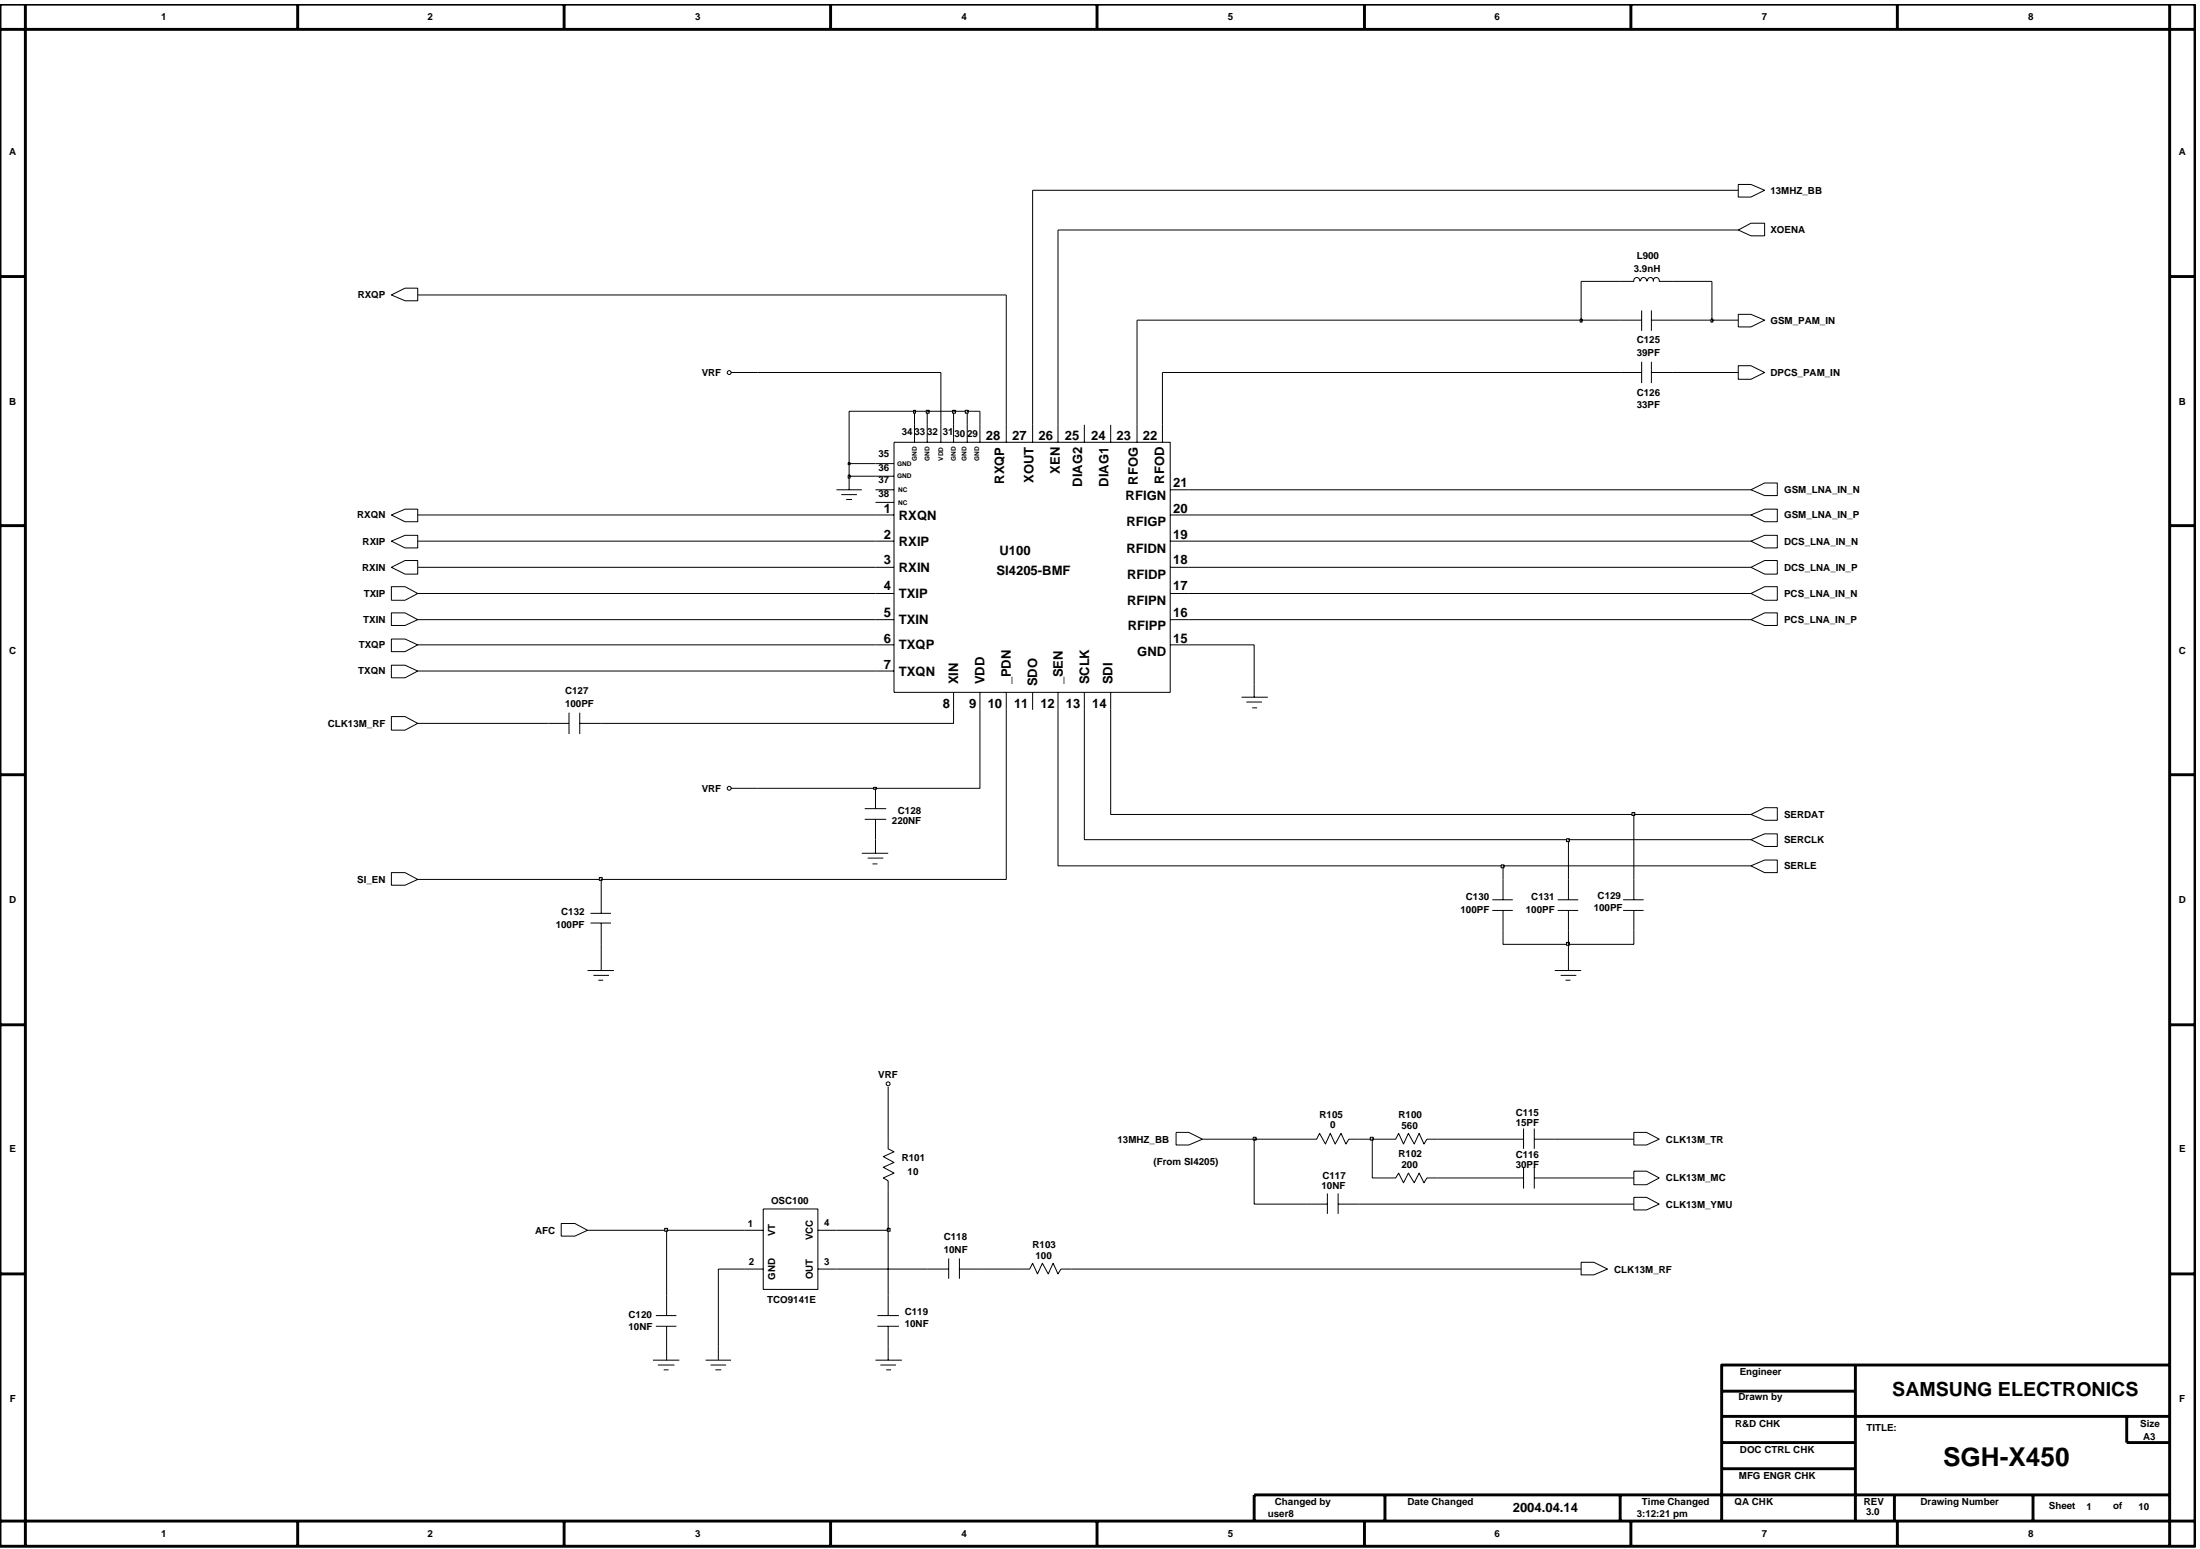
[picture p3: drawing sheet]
<svg xmlns="http://www.w3.org/2000/svg" width="192mm" height="135mm" viewBox="0 0 192 135" stroke-linecap="round" stroke-linejoin="round" font-family="sans-serif">
<g fill="none" stroke="#000" stroke-width=".09">
<path d="M151.6 16.1h1.1l1.2 .5-1.2 .6h-1.1zM34.1 25.7l1.2-.6h1.1v1.1h-1.1zM63.8 32.5h2.3M78 38.6h24.1v21.8h-24.1zM79.8 37.1v1.5M80.9 37.1v1.5M82.1 37.1v1.5M83.2 37.1v1.5M84.4 37.1v1.5M85.5 37.1v1.5M87.8 37.1v1.5M90.1 37.1v1.5"/>
<path d="M92.3 37.1v1.5M94.6 37.1v1.5M96.9 37.1v1.5M99.2 37.1v1.5M101.4 37.1v1.5M141.3 32.5h1.9M141.3 27.9h1.9M143 24.5v-.2l-.2-.1-.2 .1-.1 .2h-1.2M143.1 24.5l.1-.2 .2-.1 .2 .1v.2M143.2 27.1v1.8M143.2 31.6v1.8M143.7 24.5l.1-.2 .2-.1 .2 .1v.2"/>
<path d="M144.1 32.5h1.8M144.1 27.9h1.8M144.1 27.1v1.8M144.1 31.6v1.8M144.2 24.5l.1-.2 .2-.1 .2 .1v.2M144.7 24.5h1.2M151.6 20.1l1.1-.6h1.2v1.1h-1.2zM151.6 27.4h1.1l1.2 .5-1.2 .6h-1.1zM151.6 31.9h1.1l1.2 .6-1.2 .6h-1.1zM34.1 58h1.2l1.1 .5-1.1 .6h-1.2zM34.1 49.5l1.2-.6h1.1v1.2h-1.1zM34.1 44.9l1.2-.5h1.1v1.1h-1.1z"/>
<path d="M34.1 51.2h1.2l1.1 .6-1.1 .6h-1.2zM34.1 53.5h1.2l1.1 .6-1.1 .5h-1.2zM34.1 55.7h1.2l1.1 .5-1.1 .6h-1.2zM34.1 47.2l1.2-.5h1.1v1.1h-1.1zM73 42.7h2.2M73.4 43.1h1.4M73.8 43.6h.5M74.1 41.5v1.2M76.4 58.5h1.6M76.4 56.2h1.6M76.4 54.1h1.6M76.4 51.8h1.6"/>
<path d="M76.4 49.5h1.6M76.4 47.2h1.6M76.4 44.9h1.6M76.4 42.7h1.6M76.4 43.8h1.6M76.4 40.4h1.6M76.4 41.5h1.6M102.1 56.2h1.6M102.1 54.1h1.6M102.1 51.8h1.6M102.1 49.5h1.6M102.1 47.2h1.6"/>
<path d="M102.1 44.9h1.6M102.1 42.7h1.6M109.4 59.7v1.1M152.7 51.8l1.2-.6h1.1v1.2h-1.1zM152.7 49.5l1.2-.6h1.1v1.2h-1.1zM152.7 42.7l1.2-.6h1.1v1.1h-1.1zM152.7 44.9l1.2-.5h1.1v1.1h-1.1zM152.7 47.2l1.2-.5h1.1v1.1h-1.1zM152.7 54.1l1.2-.6h1.1v1.1h-1.1zM34.1 76.1h1.2l1.1 .6-1.1 .5h-1.2zM34.1 62.5h1.2l1.1 .6-1.1 .6h-1.2zM47.8 63.1h1.8"/>
<path d="M49.6 62.2v1.8M50.6 63.1h1.8M50.6 62.2v1.8M51.5 79.7h1.8M52.4 77.8v1.9M63.8 68.8h2.3M75.2 74.4h2.3M75.4 71.5h1.9M75.4 70.5h1.9M75.7 74.8h1.4M76.1 75.4h.4M76.4 68.8v1.7"/>
<path d="M76.4 71.5v2.9M83.2 60.4v1.5M85.5 60.4v1.5M87.8 60.4v1.5M90.1 60.4v1.5M92.3 60.4v1.5M94.6 60.4v1.5M96.9 60.4v1.5M108.3 60.8h2.3M108.7 61.2h1.4M109.2 61.7h.5M130.2 79.4h1.8"/>
<path d="M130.2 78.5h1.8M131.1 76.7v1.8M131.1 79.4v1.8M135.9 79.4h1.8M135.9 78.5h1.8M136.8 76.7v1.8M136.8 79.4v1.8M141.6 79.4h1.8M141.6 78.5h1.8M142.5 76.7v1.8M142.5 79.4v1.8M152.7 75.5l1.2-.5h1.1v1.1h-1.1z"/>
<path d="M152.7 73.2l1.2-.5h1.1v1.1h-1.1zM152.7 71l1.2-.5h1.1v1.1h-1.1zM51.3 84.7h2.3M51.5 80.5h1.8M51.8 85.1h1.3M52.2 85.5h.4M52.4 80.5v1.9M52.4 83.5v1.2M77.5 99.4v.8l.5 .3-.9 .4 .9 .5-.9 .4 .9 .5-.9 .4 .4 .3v.8M77.5 94.8v2.3M102.6 98.8h1.1l1.2 .6-1.2 .5h-1.1zM114 99.4h.9l.2-.5 .5 .9 .4-.9 .5 .9 .5-.9 .4 .9 .3-.4h.8"/>
<path d="M120.8 99.4h.9l.3-.5 .4 .9 .5-.9 .5 .9 .4-.9 .4 .9 .3-.4h.9M131.1 99.4h1.8M132.9 98.4v1.8M133.8 99.4h1.8M133.8 98.4v1.8M135.6 84.7h2.3M136.1 85.1h1.4M136.6 85.5h.4M136.8 83.5v1.2M142.5 98.8h1.1l1.1 .6-1.1 .5h-1.1zM49 106.7h1.1l1.2 .6-1.2 .5h-1.1zM51.3 107.3h6.9v7.5"/>
<path d="M57 118.6h2.3M57.2 114.8h1.8M57.2 115.7h1.8M57.4 119.1h1.4M57.9 119.5h.4M58.2 115.7v2.9M61.6 118.6h2.2M62 119.1h1.3M62.4 119.5h.5M65 107.3h1.6M66.6 105.5h4.7v7h-4.7zM66.6 110.7h-3.9v7.9"/>
<path d="M71.3 107.3h1.7M71.3 110.7h11.5M76.4 118.6h2.3M76.5 114.8h1.9M76.5 115.7h1.9M76.8 119.1h1.4M77.3 119.5h.4M77.5 107.3v7.5M77.5 115.7v2.9M82.8 109.8v1.7M83.7 110.7h6.1l.3-.5 .4 .9 .4-.9 .5 .9 .5-.9 .4 .9 .2-.4h45.4M83.7 109.8v1.7"/>
<path d="M114 105h1.8M115.8 104.1v1.8M116.7 105h1.8M116.7 104.1v1.8M120.8 102.7h.9l.3-.4 .4 .9 .5-.9 .5 .9 .4-.9 .4 .9 .3-.5h.9M131.1 102.7h1.8M132.9 101.8v1.9M133.8 102.7h1.8M133.8 101.8v1.9M137.9 110.1h1.1l1.2 .6-1.2 .5h-1.1zM142.5 102.2h1.1l1.1 .5-1.1 .6h-1.1zM142.5 104.4h1.1l1.1 .6-1.1 .5h-1.1z"/>
<circle cx="63.6" cy="32.5" r=".17"/>
<circle cx="63.6" cy="68.8" r=".17"/>
<circle cx="77.5" cy="94.5" r=".17"/>
</g>
<path d="M58 107.1h.2v.3h-.2z" fill-rule="evenodd" fill="#c2c2c2"/>
<path d="M58 107.1h.2v.3h-.2zM58.2 107.3h6.8M73 107.3h4.5" fill="none" stroke="#000" stroke-width=".09"/>
<path d="M77.4 107.1h.2v.3h-.2z" fill-rule="evenodd" fill="#c2c2c2"/>
<path d="M77.5 97.1v2.3M104.9 99.4h4.5v5.6h4.6M119.7 99.4v3.3h1.1M77.4 107.1h.2v.3h-.2zM77.5 103.8v3.5M118.5 105h24M125.4 102.7h5.7M135.6 102.7h6.9" fill="none" stroke="#000" stroke-width=".09"/>
<path d="M109.3 99.2h.3v.2h-.3z" fill-rule="evenodd" fill="#c2c2c2"/>
<path d="M109.3 99.2h.3v.3h-.3zM109.4 99.4h4.6M118.5 99.4h1.2" fill="none" stroke="#000" stroke-width=".09"/>
<path d="M119.5 99.2h.3v.2h-.3z" fill-rule="evenodd" fill="#c2c2c2"/>
<path d="M52.4 82.4v1.1M119.5 99.2h.3v.3h-.3zM119.7 99.4h1.1M125.4 99.4h5.7M131.1 81.2v1.2h5.7v1.1M135.6 99.4h6.9" fill="none" stroke="#000" stroke-width=".09"/>
<path d="M136.6 82.2h.3v.2h-.3z" fill-rule="evenodd" fill="#c2c2c2"/>
<path d="M36.4 76.7h16v1.1M136.6 82.2h.3v.3h-.3zM136.8 81.2v1.2h5.7v-1.2" fill="none" stroke="#000" stroke-width=".09"/>
<path d="M52.3 76.5h.2v.3h-.2z" fill-rule="evenodd" fill="#c2c2c2"/>
<path d="M52.3 76.5h.2v.3h-.2zM87.8 61.9v14.8h-35.4M92.3 61.9v13.6h38.8v1.2M136.8 73.2v3.5M142.5 71v5.7" fill="none" stroke="#000" stroke-width=".09"/>
<path d="M130.9 75.4h.3v.3h-.3z" fill-rule="evenodd" fill="#c2c2c2"/>
<path d="M94.6 61.9v11.3h42.2M130.9 75.4h.3v.3h-.3zM131.1 75.5h21.6" fill="none" stroke="#000" stroke-width=".09"/>
<path d="M136.6 73.1h.3v.3h-.3z" fill-rule="evenodd" fill="#c2c2c2"/>
<path d="M96.9 61.9v9.1h45.6M136.6 73.2h.3v.2h-.3zM136.8 73.2h15.9" fill="none" stroke="#000" stroke-width=".09"/>
<path d="M142.3 70.9h.3v.2h-.3z" fill-rule="evenodd" fill="#c2c2c2"/>
<path d="M66.1 68.8h10.3M142.4 70.9h.2v.2h-.2zM142.5 71h10.2" fill="none" stroke="#000" stroke-width=".09"/>
<path d="M76.2 68.7h.3v.1h-.3z" fill-rule="evenodd" fill="#c2c2c2"/>
<g fill="none" stroke="#000" stroke-width=".09">
<path d="M36.4 58.5h40M36.4 56.2h40M36.4 54.1h40M36.4 51.8h40M36.4 49.5h40M36.4 47.2h40M36.4 44.9h40M103.7 56.2h5.7v3.5M103.7 54.1h49M103.7 51.8h49M103.7 49.5h49M103.7 47.2h49"/>
<path d="M103.7 44.9h49M103.7 42.7h49M36.4 63.1h11.4M76.2 68.7h.3v.1h-.3zM83.2 61.9v1.2h-30.8M85.5 61.9v6.9h-9.1"/>
</g>
<path d="M74 41.4h.2v.3h-.2z" fill-rule="evenodd" fill="#c2c2c2"/>
<path d="M74 41.5h.2v.2h-.2zM74.1 40.4v1.1h2.3" fill="none" stroke="#000" stroke-width=".09"/>
<path d="M74 40.3h.2v.2h-.2z" fill-rule="evenodd" fill="#c2c2c2"/>
<path d="M90.1 16.6v20.5M79.8 37.1v-1.2h-5.7v4.5h2.3M80.9 35.9v1.2M82.1 32.5v4.6M83.2 35.9v1.2M84.4 35.9v1.2M85.5 35.9v1.2M87.8 25.7v11.4M92.3 20.1v17M99.2 27.9v9.2M101.4 32.5v4.6M74 40.4h.2v.1h-.2z" fill="none" stroke="#000" stroke-width=".09"/>
<path d="M79.7 35.8h.2v.2h-.2z" fill-rule="evenodd" fill="#c2c2c2"/>
<path d="M79.7 35.8h.2v.2h-.2zM79.8 35.9h1.1" fill="none" stroke="#000" stroke-width=".09"/>
<path d="M80.8 35.8h.2v.2h-.2z" fill-rule="evenodd" fill="#c2c2c2"/>
<path d="M80.8 35.8h.3v.2h-.3zM80.9 35.9h2.3" fill="none" stroke="#000" stroke-width=".09"/>
<path d="M83.1 35.8h.2v.2h-.2z" fill-rule="evenodd" fill="#c2c2c2"/>
<path d="M83.1 35.8h.3v.2h-.3zM83.2 35.9h1.2" fill="none" stroke="#000" stroke-width=".09"/>
<path d="M84.2 35.8h.3v.2h-.3z" fill-rule="evenodd" fill="#c2c2c2"/>
<path d="M66.1 32.5h16M84.2 35.8h.3v.2h-.3zM84.4 35.9h1.1M99.2 27.9h38.7M101.4 32.5h39.9M145.9 32.5h5.7" fill="none" stroke="#000" stroke-width=".09"/>
<path d="M137.8 27.8h.2v.3h-.2z" fill-rule="evenodd" fill="#c2c2c2"/>
<path d="M137.8 27.8h.2v.3h-.2zM137.9 24.5v3.4h3.4M145.9 27.9h3.4" fill="none" stroke="#000" stroke-width=".09"/>
<path d="M149.2 27.8h.2v.3h-.2z" fill-rule="evenodd" fill="#c2c2c2"/>
<path d="M90.1 16.6h61.5M36.4 25.7h51.4M92.3 20.1h59.3M137.9 24.5h3.4M145.9 24.5h3.4v3.4h2.3M149.2 27.8h.2v.3h-.2z" fill="none" stroke="#000" stroke-width=".09"/>
<g fill="none" stroke="#000" stroke-width=".25">
<path d="M0 .4h191.5v134.5h-191.5zM0 2.6h191.5M2.2 .4v134.5M26 .4v2.2M49.2 .4v2.2M72.5 .4v2.2M95.7 .4v2.2M119 .4v2.2M142.3 .4v2.2M165.5 .4v2.2M189.3 .4v134.5M0 24.1h2.2"/>
<path d="M189.3 24.1h2.2M0 45.8h2.2M189.3 45.8h2.2M0 67.6h2.2M189.3 67.6h2.2M0 89.4h2.2M189.3 89.4h2.2M0 111.1h2.2M161.8 119.1v13.6M189.3 119.1h-39.1v13.6M189.3 111.1h2.2M0 132.7h191.5"/>
<path d="M26 132.7v2.2M49.2 132.7v2.2M72.5 132.7v2.2M95.7 132.7v2.2M119 132.7v2.2M120.8 130.4v2.3M141.3 130.4v2.3M142.3 132.7v2.2M150.2 121.3h11.6M150.2 123.5h39.1M150.2 125.8h11.6M150.2 128.1h11.6"/>
<path d="M165.3 130.4v2.3M165.5 132.7v2.2M177.3 130.4v2.3M185.5 123.5v2.3h3.8M189.3 130.4h-79.9v2.3"/>
</g>
<text font-size="2.3" x="169.5" y="127.9">SGH-X450</text>
<text font-size="1.7" x="165.1" y="121.8">SAMSUNG ELECTRONICS</text>
<g font-size="1.1">
<text x="86" y="38.4">28</text>
<text x="88.3" y="38.4">27</text>
<text x="90.6" y="38.4">26</text>
<text x="92.4" y="41.3" transform="rotate(-90 92.4 41.3)">XEN</text>
<text x="92.9" y="38.4">25</text>
<text x="95.2" y="38.4">24</text>
<text x="97.4" y="38.4">23</text>
<text x="99.7" y="38.4">22</text>
<text x="77.1" y="47">2</text>
<text x="77.1" y="44.7">1</text>
<text x="78.4" y="47.6">RXIP</text>
<text x="78.4" y="45.3">RXQN</text>
<text x="87.6" y="42.2" transform="rotate(-90 87.6 42.2)">RXQP</text>
<text x="90.1" y="42.1" transform="rotate(-90 90.1 42.1)">XOUT</text>
<text x="94.4" y="42.5" transform="rotate(-90 94.4 42.5)">DIAG2</text>
<text x="96.7" y="42.5" transform="rotate(-90 96.7 42.5)">DIAG1</text>
<text x="98.2" y="43.6">RFIGN</text>
<text x="98.3" y="45.9">RFIGP</text>
<text x="99.3" y="42.3" transform="rotate(-90 99.3 42.3)">RFOG</text>
<text x="101.6" y="42.2" transform="rotate(-90 101.6 42.2)">RFOD</text>
<text x="102.3" y="47">19</text>
<text x="102.3" y="42.5">21</text>
<text x="102.3" y="44.7">20</text>
<text x="77.1" y="53.8">5</text>
<text x="77.1" y="51.5">4</text>
<text x="77.1" y="49.2">3</text>
<text x="78.4" y="52.2">TXIP</text>
<text x="78.4" y="49.9">RXIN</text>
<text x="86.9" y="50.1">SI4205-BMF</text>
<text x="87.2" y="48.4">U100</text>
<text x="98.3" y="48.2">RFIDN</text>
<text x="98.3" y="50.5">RFIDP</text>
<text x="98.3" y="52.8">RFIPN</text>
<text x="102.3" y="53.8">16</text>
<text x="102.3" y="49.2">18</text>
<text x="102.3" y="51.5">17</text>
<text x="77.1" y="58.4">7</text>
<text x="77.1" y="56.1">6</text>
<text x="78.4" y="54.5">TXIN</text>
<text x="78.4" y="58.9">TXQN</text>
<text x="78.4" y="56.7">TXQP</text>
<text x="83.6" y="59.7" transform="rotate(-90 83.6 59.7)">XIN</text>
<text x="85.9" y="59.7" transform="rotate(-90 85.9 59.7)">VDD</text>
<text x="88.2" y="59.7" transform="rotate(-90 88.2 59.7)">_PDN</text>
<text x="90.5" y="59.9" transform="rotate(-90 90.5 59.9)">SDO</text>
<text x="92.7" y="59.7" transform="rotate(-90 92.7 59.7)">_SEN</text>
<text x="95" y="59.7" transform="rotate(-90 95 59.7)">SCLK</text>
<text x="97" y="59.7" transform="rotate(-90 97 59.7)">SDI</text>
<text x="98.4" y="55">RFIPP</text>
<text x="99.2" y="57.2">GND</text>
<text x="102.3" y="56.1">15</text>
<text x="82.2" y="61.7">8</text>
<text x="84.5" y="61.7">9</text>
<text x="86.2" y="61.7">10</text>
<text x="88.5" y="61.7">11</text>
<text x="90.8" y="61.7">12</text>
<text x="93" y="61.7">13</text>
<text x="95.3" y="61.7">14</text>
<text x="132" y="131.9">2004.04.14</text>
</g>
<g font-size=".9">
<text x="67.6" y="107.8" transform="rotate(-90 67.6 107.8)">VT</text>
<text x="67.6" y="111.6" transform="rotate(-90 67.6 111.6)">GND</text>
<text x="70.9" y="111.6" transform="rotate(-90 70.9 111.6)">OUT</text>
<text x="70.9" y="108.2" transform="rotate(-90 70.9 108.2)">VCC</text>
</g>
<g font-size=".8">
<text x="14.1" y="1.8">1</text>
<text x="37.3" y="1.8">2</text>
<text x="60.6" y="1.8">3</text>
<text x="83.9" y="1.8">4</text>
<text x="107.1" y="1.8">5</text>
<text x="130.4" y="1.8">6</text>
<text x="153.7" y="1.8">7</text>
<text x="176.9" y="1.8">8</text>
<text x=".8" y="13.5">A</text>
<text x="154.4" y="16.9">13MHZ_BB</text>
<text x="190.1" y="13.5">A</text>
<text x="142.5" y="23.7">3.9nH</text>
<text x="142.8" y="22.6">L900</text>
<text x="154.4" y="20.4">XOENA</text>
<text x="31.2" y="26">RXQP</text>
<text x="142.8" y="29.9">C125</text>
<text x="154.4" y="28.2">GSM_PAM_IN</text>
<text x=".8" y="35.3">B</text>
<text x="61.2" y="32.8">VRF</text>
<text x="142.8" y="35.6">33PF</text>
<text x="142.8" y="34.5">C126</text>
<text x="142.8" y="31">39PF</text>
<text x="154.4" y="32.8">DPCS_PAM_IN</text>
<text x="190.1" y="35.3">B</text>
<text x="76.6" y="41">36</text>
<text x="76.6" y="39.9">35</text>
<text x="78.7" y="37.9">34</text>
<text x="79.8" y="37.9">33</text>
<text x="80.9" y="37.9">32</text>
<text x="82.2" y="37.9">31</text>
<text x="83.2" y="38.1">30</text>
<text x="84.4" y="38.1">29</text>
<text x="31.2" y="45.2">RXQN</text>
<text x="31.6" y="47.5">RXIP</text>
<text x="76.6" y="42.1">37</text>
<text x="76.6" y="43.3">38</text>
<text x="155.6" y="43">GSM_LNA_IN_N</text>
<text x="155.6" y="45.2">GSM_LNA_IN_P</text>
<text x="155.6" y="47.5">DCS_LNA_IN_N</text>
<text x="31.6" y="49.8">RXIN</text>
<text x="31.7" y="52.1">TXIP</text>
<text x="155.6" y="49.8">DCS_LNA_IN_P</text>
<text x="155.6" y="52.1">PCS_LNA_IN_N</text>
<text x=".8" y="57.1">C</text>
<text x="31.3" y="58.8">TXQN</text>
<text x="31.3" y="56.5">TXQP</text>
<text x="31.7" y="54.3">TXIN</text>
<text x="155.6" y="54.3">PCS_LNA_IN_P</text>
<text x="190.1" y="57.1">C</text>
<text x="28.6" y="63.4">CLK13M_RF</text>
<text x="49.3" y="61.6">100PF</text>
<text x="49.3" y="60.6">C127</text>
<text x="61.2" y="69.1">VRF</text>
<text x="77.8" y="71.9">220NF</text>
<text x="78.3" y="71">C128</text>
<text x="155.6" y="71.3">SERDAT</text>
<text x="31.2" y="77">SI_EN</text>
<text x="155.6" y="75.8">SERLE</text>
<text x="155.6" y="73.5">SERCLK</text>
<text x=".8" y="78.8">D</text>
<text x="48.5" y="80.9">100PF</text>
<text x="49" y="79.8">C132</text>
<text x="127.4" y="79.7">100PF</text>
<text x="127.9" y="78.5">C130</text>
<text x="133.1" y="79.7">100PF</text>
<text x="133.6" y="78.5">C131</text>
<text x="139" y="79.5">100PF</text>
<text x="139.4" y="78.4">C129</text>
<text x="190.1" y="78.8">D</text>
<text x="76.6" y="94">VRF</text>
<text x=".8" y="100.5">E</text>
<text x="78.7" y="101.3">R101</text>
<text x="97.5" y="99.7">13MHZ_BB</text>
<text x="100.6" y="101.6">(From SI4205)</text>
<text x="115.1" y="97.5">R105</text>
<text x="116" y="98.4">0</text>
<text x="122" y="97.5">R100</text>
<text x="122" y="100.9">R102</text>
<text x="122.3" y="98.5">560</text>
<text x="122.3" y="101.9">200</text>
<text x="132.2" y="97.3">C115</text>
<text x="132.2" y="98.2">15PF</text>
<text x="132.2" y="101.1">C116</text>
<text x="132.2" y="101.9">30PF</text>
<text x="145.3" y="99.7">CLK13M_TR</text>
<text x="190.1" y="100.5">E</text>
<text x="46.7" y="107.6">AFC</text>
<text x="65.2" y="107.1">1</text>
<text x="67.3" y="105">OSC100</text>
<text x="71.9" y="107">4</text>
<text x="79.2" y="102.5">10</text>
<text x="115.3" y="103.7">10NF</text>
<text x="115.4" y="102.8">C117</text>
<text x="145.3" y="103">CLK13M_MC</text>
<text x="145.3" y="105.3">CLK13M_YMU</text>
<text x="65.3" y="110.4">2</text>
<text x="66.9" y="113.6">TCO9141E</text>
<text x="71.9" y="110.4">3</text>
<text x="82.3" y="108.2">C118</text>
<text x="82.3" y="109.3">10NF</text>
<text x="90.1" y="108.8">R103</text>
<text x="90.3" y="109.8">100</text>
<text x="140.8" y="111">CLK13M_RF</text>
<text x="54.8" y="115">C120</text>
<text x="54.8" y="116">10NF</text>
<text x="78.9" y="114.7">C119</text>
<text x="78.9" y="115.8">10NF</text>
<text x="151.8" y="120">Engineer</text>
<text x=".8" y="122.3">F</text>
<text x="151.4" y="124.4">R&amp;D CHK</text>
<text x="151.7" y="122.2">Drawn by</text>
<text x="162.8" y="124.8">TITLE:</text>
<text x="186.7" y="124.4">Size</text>
<text x="187" y="125.6">A3</text>
<text x="190.1" y="122.3">F</text>
<text x="111.2" y="131.3">Changed by</text>
<text x="122.8" y="131.3">Date Changed</text>
<text x="143.2" y="131.3">Time Changed</text>
<text x="151.3" y="131.3">QA CHK</text>
<text x="151.7" y="129">MFG ENGR CHK</text>
<text x="151.8" y="126.7">DOC CTRL CHK</text>
<text x="162.6" y="131.3">REV</text>
<text x="167.5" y="131.3">Drawing Number</text>
<text x="178.7" y="131.6">Sheet</text>
<text x="182" y="131.7">1</text>
<text x="184.3" y="131.6">of</text>
<text x="186.5" y="131.7">10</text>
<text x="14.1" y="134.1">1</text>
<text x="37.3" y="134.1">2</text>
<text x="60.6" y="134.1">3</text>
<text x="83.9" y="134.1">4</text>
<text x="107.1" y="134.1">5</text>
<text x="110.6" y="132.3">user8</text>
<text x="130.4" y="134.1">6</text>
<text x="142.8" y="132.3">3:12:21 pm</text>
<text x="153.7" y="134.1">7</text>
<text x="162.8" y="132.1">3.0</text>
<text x="176.9" y="134.1">8</text>
</g>
<g font-size=".6">
<text x="78.3" y="40.6">GND</text>
<text x="78.3" y="41.7">GND</text>
<text x="80" y="40.2" transform="rotate(-90 80 40.2)">GND</text>
<text x="81.1" y="40.2" transform="rotate(-90 81.1 40.2)">GND</text>
<text x="82.3" y="40.2" transform="rotate(-90 82.3 40.2)">VDD</text>
<text x="83.4" y="40.2" transform="rotate(-90 83.4 40.2)">GND</text>
<text x="84.3" y="40.2" transform="rotate(-90 84.3 40.2)">GND</text>
<text x="85.4" y="40.2" transform="rotate(-90 85.4 40.2)">GND</text>
<text x="78.4" y="42.9">NC</text>
<text x="78.4" y="44">NC</text>
</g>
</svg>
